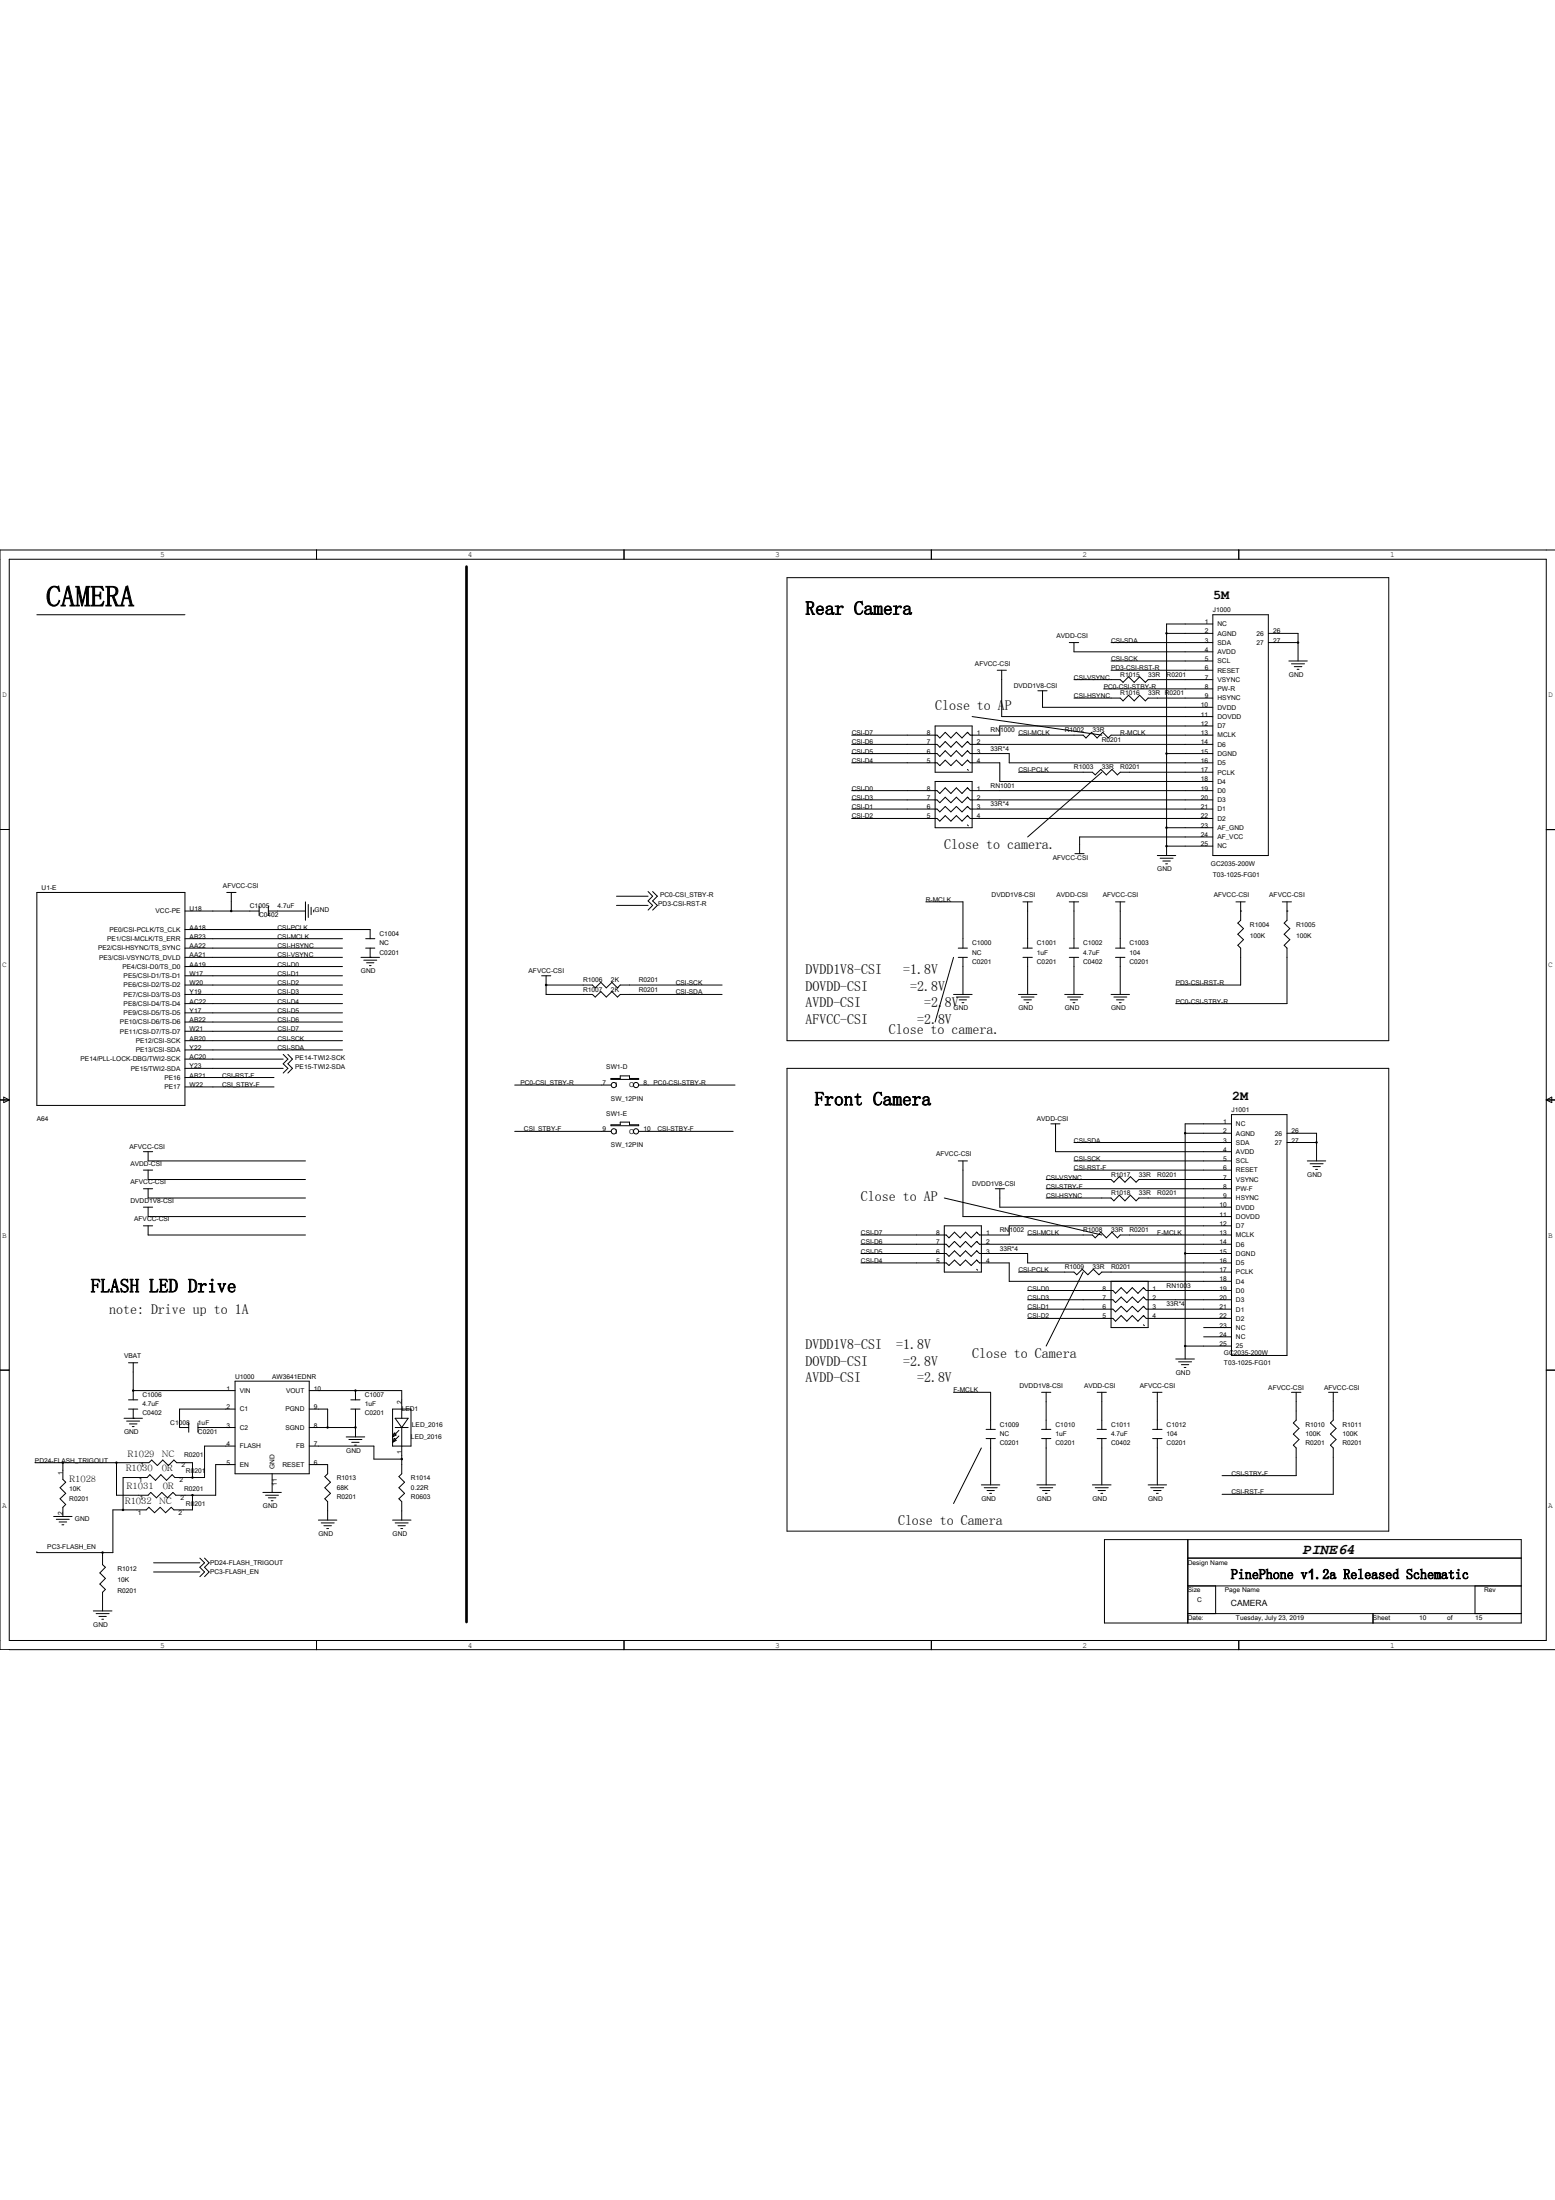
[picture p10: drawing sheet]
<svg xmlns="http://www.w3.org/2000/svg" width="210mm" height="297mm" viewBox="0 0 210 297" stroke-linecap="round" stroke-linejoin="round" font-family="sans-serif">
<path d="M63 76.5v142.5" fill="none" stroke="#000" stroke-width=".36"/>
<g fill="none" stroke="#000" stroke-width=".13">
<path d="M1.2 75.5h207.5v146h-207.5zM42.7 74.3v1.2M84.2 74.3v1.2M106.2 78h81.3v62.5h-81.3zM125.7 74.3v1.2M167.2 74.3v1.2M210 74.3h-210v148.4h210M5 83h20M126.2 98h5v6.3h-5zM131.2 96.7l17.5 2.6M134.6 90.5h1.2M135.2 90.5v6.2h28.5"/>
<path d="M137.5 99.3h8.7l.4 .3 .8-.7 .7 .7 .8-.7 .7 .7 .4-.3h13.7M140.1 93.3h1.2M140.7 93.3v2.2h23M144.3 86.8h1.3M145 94.3h6.2l.4 .3 .7-.7 .8 .7 .7-.7 .8 .7 .4-.3h8.7M145 86.8v1.2h18.7M145 91.8h6.2l.4 .3 .7-.7 .8 .7 .7-.7 .8 .7 .4-.3h8.7M149 93h14.7M150 86.8h13.7M150 89.2h13.7M150 90.5h13.7M157.5 85.5h6.2"/>
<path d="M163.7 83h7.5v32.5h-7.5zM163.7 98h-28.7v1.3h-4l-.4-.4-.7 .7-.8-.7-.7 .7-.8-.7-.7 .7-.4-.3h-11.5M163.7 84.3h-6.2v31.2M171.2 85.5h4v3.7M171.2 86.8h4M174 89.2h2.5M174.3 89.6h1.8M174.7 90h1M175.1 90.4h.2M0 112h1.2M115 100.5h11.5l.4 .4 .7-.8 .8 .8 .7-.8 .8 .8 .7-.8 .4 .4h32.7M115 101.7h11.5l.4 .4 .7-.7 .8 .7 .7-.7 .8 .7 .7-.7 .4 .3h5.2v1.3h27.5"/>
<path d="M115 106.8h11.5l.4 .3 .7-.7 .8 .7 .7-.7 .8 .7 .7-.7 .4 .4h32.7M115 110.5h11.5l.4 .4 .7-.8 .8 .8 .7-.8 .8 .8 .7-.8 .4 .4h32.7M126.2 105.5h5v6.3h-5zM130.6 102.6l.1 .2M130.6 103.9l.1 .1M130.6 102.6l-.7 .8-.8-.8-.7 .8-.8-.8-.7 .8-.4-.4h-11.5M130.6 102.6l.4 .4h4v2.5h28.7M130.6 107.6l-.7 .8-.8-.8-.7 .8-.8-.8-.7 .8-.4-.4h-11.5M130.6 107.6l.4 .4h32.7M130.6 108.9l-.7 .7-.8-.7-.7 .7-.8-.7-.7 .7-.4-.4h-11.5M130.6 108.9l.4 .3h32.7M130.6 107.6l.1 .1"/>
<path d="M130.6 108.9l.1 .1M130.6 111.4l.1 .1M137.5 104.3h10l.3 .3 .8-.7 .7 .7 .8-.7 .7 .7 .4-.3h12.5M145.1 115.3h1.2M148.7 104.3l-10 8.7M156.2 115.5h2.5M156.6 115.9h1.8M157 116.3h1M157.3 116.6h.3M157.5 101.7h6.2M157.5 111.8h6.2M157.5 114.2h6.2"/>
<path d="M163.7 113h-18v2.3M208.7 112h1.3M5 120.5h20v28.8h-20zM25 123h10M25 129.3h21.2M25 128h21.2M25 133h21.2M25 126.7h21.2M25 125.5h25v1.2M25 130.5h21.2M25 131.7h21.2M25 134.3h21.2"/>
<path d="M25 135.5h21.2M25 136.8h21.2M25 138h21.2M25 139.2h21.2M30.6 120.5h1.3M31.2 120.5v2.5M35 122.4v1.2M36.2 122.4v1.2M36.2 123h5M41.2 121.8v2.5M41.6 122.1v1.8M42 122.5v1"/>
<path d="M42.3 122.9v.2M48.7 129.3h2.5M49.1 129.6h1.8M49.4 128h1.2M49.4 126.7h1.2M49.5 130h1M49.9 130.4h.2M50 129.3h.1M50 128v1.3M73.1 131.7h1.2M73.7 133h.1M73.7 133h6.3l.3 .4 .8-.8 .7 .8 .8-.8 .7 .8 .4-.4h13.8"/>
<path d="M73.7 131.7v2.6h6.3l.3 .3 .8-.7 .7 .7 .8-.7 .7 .7 .4-.3h13.8M83.2 122.2h4.3M83.2 121h4.3M87.5 120.4l.6 .6-.6 .6 .6 .6-.6 .7M88.1 120.4l.6 .6-.6 .6 .6 .6-.6 .7M125 121.8h5v6.2M128.7 129.3l-2.5 8.7M128.7 134.3h2.5M129.1 134.6h1.7M129.3 129.3h1.3M129.3 128h1.3M129.5 135h1"/>
<path d="M129.9 135.4h.2M130 129.3v5M137.5 134.3h2.5M137.9 134.6h1.7M138.1 129.3h1.3M138.1 128h1.3M138.1 121.8h1.3M138.2 135h1M138.6 135.4h.2M138.7 121.8v6.2M138.7 129.3v5M143.7 134.3h2.5"/>
<path d="M144.1 134.6h1.8M144.3 129.3h1.3M144.3 128h1.3M144.3 121.8h1.3M144.5 135h1M144.8 135.4h.3M145 121.8v6.2M145 129.3v5M150 134.3h2.5M150.4 134.6h1.7M150.6 129.3h1.2M150.6 128h1.2"/>
<path d="M150.6 121.8h1.2M150.7 135h1M151.1 135.4h.2M151.2 121.8v6.2M151.2 129.3v5M166.8 121.8h1.3M167.5 123h.1M167.5 121.8v2.5l-.4 .3 .8 .8-.8 .7 .8 .8-.8 .7 .4 .4v5h-8.8M173.1 121.8h1.2M173.7 123h.1M173.7 121.8v2.5l-.4 .3 .8 .8-.8 .7 .8 .8-.8 .7 .4 .4v7.5h-15M0 148.5h1.2"/>
<path d="M.5 148.1l.7 .4-.7 .4zM19.4 155.5h1.2M19.4 158h1.2M20 155.5v1.2h21.2M20 158v1.3h21.2M25 140.5h21.2M25 144.2h13.2M25 141.8h21.2M25 143h13.2M25 145.5h12M25 146.8h12M38.2 142.4l.7 .6-.7 .6 .7 .6-.7 .7"/>
<path d="M38.9 142.4l.6 .6-.6 .6 .6 .6-.6 .7M69.5 146.5h13M69.5 152.8h13M82.5 145.6h1.2v-.3h1.3v.3h1.2v.1h-3.7zM82.5 151.9h1.2v-.4h1.3v.4h1.2v.1h-3.7zM86.2 146.5h13M86.2 152.8h12.8M106.2 144.2h81.3v62.5h-81.3zM129.3 156.7h1.3M130 156.7v7.6h36.2M141.2 159.3h8.8l.4 .3 .7-.7 .7 .7 .8-.7 .8 .7 .3-.3h12.5M141.8 151.7h1.3"/>
<path d="M142.5 151.7v3.8h23.7M145 154.3h21.2M145 156.7h21.2M145 158h21.2M160 153h6.2M166.2 150.5h7.5v32.5h-7.5zM166.2 151.7h-6.2v31.8M173.7 153h4v3.7M173.7 154.3h4M176.5 156.7h2.5M176.8 157.1h1.8M177.2 157.5h1"/>
<path d="M177.6 157.9h.2M208.7 148.5h1.3M208.7 148.5l.8-.4v.8zM19.4 160.5h1.2M19.4 163h1.2M19.4 165.5h1.2M20 160.5v1.3h21.2M20 163v1.3h21.2M20 165.5v1.2h21.2M116.2 168h11.5l.4 .4 .7-.8 .8 .8 .7-.8 .8 .8 .7-.8 .4 .4h34M116.2 170.5h11.5l.4 .4 .7-.8 .8 .8 .7-.8 .8 .8 .7-.8 .4 .4h4v2.5h30M127.5 161.8l21.2 4.9"/>
<path d="M127.5 165.5h5v6.3h-5zM131.8 168.9l-.7 .7-.8-.7-.7 .7-.8-.7-.7 .7-.4-.4h-11.5M131.8 168.9l.4 .3h6.5v1.3h27.5M131.8 168.9l.2 .1M131.8 171.4l.2 .1M134.4 160.5h1.2M135 160.5v2.5h31.2M137.5 171.8h7.5l.4 .3 .7-.7 .7 .7 .8-.7 .7 .7 .4-.3h17.5M138.7 166.7h8.8l.3 .4 .8-.7 .7 .7 .8-.7 .7 .7 .4-.4h15M138.7 174.2h11.5l.4 .4 .7-.7 .8 .7 .7-.7 .8 .7 .7-.7 .4 .3h11.5M138.7 176.8h11.5l.4 .3 .7-.7 .8 .7 .7-.7 .8 .7 .7-.7 .4 .4h11.5M138.7 178h11.5l.4 .4 .7-.8 .8 .8 .7-.8 .8 .8 .7-.8 .4 .4h11.5"/>
<path d="M141.2 160.5h25M141.2 161.8h8.8l.4 .3 .7-.7 .7 .7 .8-.7 .8 .7 .3-.3h12.5M146.2 171.8l-5 9.9M150 173v6.2h5v-6.2M154.3 175.1l-.7 .8-.8-.8-.7 .8-.8-.8-.7 .8-.4-.4h-11.5M154.3 175.1l.4 .4h11.5M154.3 175.1l.2 .2M154.3 178.9l.2 .1M160 169.2h6.2M162.5 179.2h3.7M166.2 165.5h-30v1.2h-4l-.4-.3-.7 .7-.8-.7-.7 .7-.8-.7-.7 .7-.4-.4h-11.5M0 185h1.2"/>
<path d="M4.7 197.5h15.4l.4-.4 .7 .8 .8-.8 .7 .8 .8-.8 .4 .4h2.1v2M8.5 197.5v2.2l.4 .4-.8 .8 .8 .7-.8 .8 .8 .7-.4 .4v1.3M15.7 197.5v4.4h4.3l.4-.4 .7 .7 .7-.7 .8 .7 .7-.7 .4 .4h5.4v-4.2h2.6M16.7 191.5h2.5M17.1 191.9h1.7M17.3 190.3h1.3M17.3 189h1.3M17.3 184h1.3M17.5 192.3h1M17.9 192.6h.2M18 187.8h.1M18 191.5h.1"/>
<path d="M18 184v5M18 190.3v1.2M18 187.8h13.7M25.5 192.1v1.3M26.7 192.1v1.3M26.7 192.7h5M31.7 190.3h-7.5v2.4h1.3M31.7 186.5h10v12.5h-10zM31.7 195.2h-4.1v4.3h-4l-.4-.4-.7 .8-.8-.8-.7 .8-.8-.8-.3 .4h-3.3v4.4M36.7 199v2.5M41.7 190.3h2.5v2.4M41.7 192.7h6.3"/>
<path d="M41.7 197.7h2.5v1.3l-.4 .4 .8 .7-.8 .8 .8 .7-.8 .8 .4 .4v2.4M41.7 195.2h8.8v1.8h3.7M41.7 187.8h12.5v3.7M46.7 194h2.5M47.1 194.4h1.8M47.3 190.3h1.3M47.3 189h1.3M47.5 194.7h1M47.9 195.1h.2M48 187.8h.1M48 187.8v1.2M48 190.3v3.7"/>
<path d="M53 190.3h2.5v4.9h-2.5zM53.2 194.2h.1M53.2 193.5h.1M53.2 194.2l.3 .3-.5 .2zM53.2 193.5l.3 .3-.5 .2zM53.3 192.7h1.8M53.3 191.5h1.8l-.9 1.2zM53.8 193.1l-.7 .8M53.8 193.9l-.7 .7M54.2 192.7h.1M54.2 192.7v6.3l-.4 .4 .8 .7-.8 .8 .8 .7-.8 .8 .4 .4v2.4M128.7 188h5v5"/>
<path d="M132.5 195.5l-3.8 7.5M133.1 194.2h1.3M133.1 193h1.3M133.7 194.2v6.3M140.6 194.2h1.2M140.6 193h1.2M140.6 188h1.2M141.2 188v5M141.2 194.2v6.3M148.1 194.2h1.2M148.1 193h1.2M148.1 188h1.2"/>
<path d="M148.7 188v5M148.7 194.2v6.3M155.6 194.2h1.3M155.6 193h1.3M155.6 188h1.3M156.2 188v5M156.2 194.2v6.3M158.7 183.5h2.5M159.1 183.9h1.7M159.5 184.3h1M159.9 184.6h.2M160 181.7h6.2"/>
<path d="M162.5 180.5h3.7M174.3 188h1.3M175 188v3.7l-.4 .4 .7 .8-.7 .7 .7 .8-.7 .7 .4 .4v3.7h-10M179.3 188h1.3M180 188v3.7l-.4 .4 .8 .8-.8 .7 .8 .8-.8 .7 .4 .4v6.3h-15M208.7 185h1.3M7.2 204.8h2.5M7.6 205.1h1.7M8 205.5h1M8.4 205.9h.2M8.5 204.8h.1M12.6 217.5h2.5"/>
<path d="M13 217.9h1.7M13.4 218.2h1M13.7 218.6h.3M13.8 209.6v1.7l.4 .3-.7 .8 .7 .7-.7 .8 .7 .7-.4 .4v2.5M20.7 212.2h6.3M20.7 211h6.3M26 201.9v2h-2.5l-.4-.4-.7 .7-.8-.7-.7 .7-.8-.7-.4 .4h-4.5v5.7h-10.2v-.1M27 210.4l.6 .6-.6 .6 .6 .6-.6 .7M27.6 210.4l.6 .6-.6 .6 .6 .6-.6 .7M35.5 201.5h2.5M35.8 201.9h1.8M36.2 202.2h1"/>
<path d="M36.6 202.6h.3M43 205.2h2.5M43.4 205.6h1.7M43.7 206h1M44.1 206.4h.3M53 205.2h2.5M53.3 205.6h1.8M53.7 206h1M54.1 206.4h.3M132.5 200.5h2.5M132.9 200.9h1.7M133.2 201.2h1"/>
<path d="M133.6 201.6h.2M140 200.5h2.5M140.3 200.9h1.8M140.7 201.2h1M141.1 201.6h.2M147.5 200.5h2.5M147.8 200.9h1.8M148.2 201.2h1M148.6 201.6h.3M149.1 207.9h56.2v11.2h-56.2zM155 200.5h2.5M155.3 200.9h1.8"/>
<path d="M155.7 201.2h1M156.1 201.6h.2M160.3 207.9v11.2M160.3 210.4h45M160.3 214.1h45M160.3 217.9h45M164.1 214.1v3.8M185.3 217.9v1.2M199.1 214.1v3.8M42.7 221.5v1.2M84.2 221.5v1.2M125.7 221.5v1.2"/>
<path d="M167.2 221.5v1.2"/>
<circle cx="82.9" cy="152.8" r=".35"/>
<circle cx="82.9" cy="146.5" r=".35"/>
<circle cx="85.8" cy="152.8" r=".35"/>
<circle cx="85.9" cy="146.5" r=".35"/>
</g>
<g fill="#000" stroke="#000" stroke-width=".13">
<circle cx="157.5" cy="85.5" r=".1"/>
<circle cx="175.2" cy="86.8" r=".1"/>
<circle cx="157.5" cy="111.7" r=".1"/>
<circle cx="157.5" cy="114.2" r=".1"/>
<circle cx="157.5" cy="101.7" r=".1"/>
<circle cx="31.2" cy="123" r=".1"/>
<circle cx="73.7" cy="133" r=".1"/>
<circle cx="160" cy="153" r=".1"/>
<circle cx="177.7" cy="154.2" r=".1"/>
<circle cx="160" cy="169.2" r=".1"/>
<circle cx="8.5" cy="197.5" r=".1"/>
<circle cx="15.7" cy="197.5" r=".1"/>
<circle cx="18" cy="187.8" r=".1"/>
<circle cx="26" cy="199.5" r=".1"/>
<circle cx="44.2" cy="192.7" r=".1"/>
<circle cx="48" cy="192.7" r=".1"/>
<circle cx="48" cy="187.8" r=".1"/>
<circle cx="54.2" cy="197" r=".1"/>
<circle cx="160" cy="181.7" r=".1"/>
<circle cx="13.8" cy="209.6" r=".1"/>
<circle cx="16.6" cy="203.9" r=".1"/>
<circle cx="26" cy="201.9" r=".1"/>
</g>
<text font-size="4" x="6.2" y="81.9">CAMERA</text>
<g font-size="2.6">
<text x="108.7" y="83">Rear Camera</text>
<text x="110" y="149.3">Front Camera</text>
<text x="12.2" y="174.5">FLASH LED Drive</text>
</g>
<text font-size="2" x="175.9" y="209.9">PINE64</text>
<g font-size="1.9">
<text x="126.2" y="95.9">Close to AP</text>
<text x="127.5" y="114.6">Close to camera.</text>
<text x="108.7" y="131.5">DVDD1V8-CSI</text>
<text x="121.9" y="131.5">=1.8V</text>
<text x="108.7" y="133.8">DOVDD-CSI</text>
<text x="108.7" y="136">AVDD-CSI</text>
<text x="122.9" y="133.8">=2.8V</text>
<text x="124.7" y="136">=2.8V</text>
<text x="108.7" y="138.2">AFVCC-CSI</text>
<text x="120" y="139.6">Close to camera.</text>
<text x="123.8" y="138.2">=2.8V</text>
<text x="116.2" y="162.1">Close to AP</text>
<text x="14.7" y="177.4">note: Drive up to 1A</text>
<text x="108.7" y="182.1">DVDD1V8-CSI</text>
<text x="108.7" y="184.4">DOVDD-CSI</text>
<text x="121" y="182.1">=1.8V</text>
<text x="121.9" y="184.4">=2.8V</text>
<text x="131.2" y="183.4">Close to Camera</text>
<text x="108.7" y="186.6">AVDD-CSI</text>
<text x="123.8" y="186.6">=2.8V</text>
<text x="121.2" y="205.9">Close to Camera</text>
<text x="166.2" y="213.2">PinePhone v1.2a Released Schematic</text>
</g>
<g font-size="1.8">
<text x="163.7" y="80.9">5M</text>
<text x="166.3" y="148.6">2M</text>
</g>
<g font-size="1.2">
<text x="17.2" y="196.7">R1029</text>
<text x="21.8" y="196.7">NC</text>
<text x="9.3" y="200.1">R1028</text>
<text x="16.8" y="203">R1032</text>
<text x="17" y="198.6">R1030</text>
<text x="17.1" y="201">R1031</text>
<text x="21.5" y="203">NC</text>
<text x="21.8" y="198.6">0R</text>
<text x="22" y="201">0R</text>
<text x="166.2" y="216.8">CAMERA</text>
</g>
<g font-size="1.1">
<text x="21.6" y="75.2">5</text>
<text x="63.1" y="75.2">4</text>
<text x="104.6" y="75.2">3</text>
<text x="146.1" y="75.2">2</text>
<text x="187.6" y="75.2">1</text>
<text x=".3" y="94.1">D</text>
<text x="209" y="94.1">D</text>
<text x=".3" y="130.6">C</text>
<text x="209" y="130.6">C</text>
<text x=".3" y="167.1">B</text>
<text x="209" y="167.1">B</text>
<text x=".3" y="203.6">A</text>
<text x="209" y="203.6">A</text>
<text x="21.6" y="222.5">5</text>
<text x="63.1" y="222.5">4</text>
<text x="104.6" y="222.5">3</text>
<text x="146.1" y="222.5">2</text>
<text x="187.6" y="222.5">1</text>
</g>
<g font-size=".9">
<text x="163.7" y="82.6">J1000</text>
<text x="131.6" y="89.9">AFVCC-CSI</text>
<text x="142.6" y="86.1">AVDD-CSI</text>
<text x="150" y="89.2">CSI-SCK</text>
<text x="150" y="86.8">CSI-SDA</text>
<text x="162.6" y="84.3">1</text>
<text x="162.6" y="85.5">2</text>
<text x="162.6" y="86.8">3</text>
<text x="162.6" y="88">4</text>
<text x="162.6" y="89.2">5</text>
<text x="164.3" y="84.6">NC</text>
<text x="164.3" y="85.8">AGND</text>
<text x="164.3" y="87.1">SDA</text>
<text x="164.3" y="88.3">AVDD</text>
<text x="164.3" y="89.6">SCL</text>
<text x="169.6" y="85.8">26</text>
<text x="169.6" y="87.1">27</text>
<text x="171.8" y="85.5">26</text>
<text x="171.8" y="86.8">27</text>
<text x="136.8" y="92.9">DVDD1V8-CSI</text>
<text x="145" y="91.8">CSI-VSYNC</text>
<text x="145" y="94.3">CSI-HSYNC</text>
<text x="149" y="93">PC0-CSI-STBY-R</text>
<text x="150" y="90.5">PD3-CSI-RST-R</text>
<text x="151.2" y="93.9">R1016</text>
<text x="151.2" y="91.4">R1015</text>
<text x="155" y="93.9">33R R0201</text>
<text x="155" y="91.4">33R</text>
<text x="157.5" y="91.4">R0201</text>
<text x="162.1" y="95.5">10</text>
<text x="162.6" y="90.5">6</text>
<text x="162.6" y="91.8">7</text>
<text x="162.6" y="93">8</text>
<text x="162.6" y="94.3">9</text>
<text x="164.3" y="90.8">RESET</text>
<text x="164.3" y="92.1">VSYNC</text>
<text x="164.3" y="93.3">PW-R</text>
<text x="164.3" y="94.6">HSYNC</text>
<text x="164.3" y="95.8">DVDD</text>
<text x="174" y="91.4">GND</text>
<text x="115" y="99.3">CSI-D7</text>
<text x="115" y="101.7">CSI-D5</text>
<text x="115" y="100.5">CSI-D6</text>
<text x="125.1" y="99.3">8</text>
<text x="125.1" y="100.5">7</text>
<text x="125.1" y="101.7">6</text>
<text x="131.8" y="100.5">2</text>
<text x="131.8" y="101.7">3</text>
<text x="131.8" y="99.3">1</text>
<text x="133.7" y="98.9">RN1000</text>
<text x="133.7" y="101.4">33R*4</text>
<text x="137.5" y="99.3">CSI-MCLK</text>
<text x="143.7" y="98.9">R1002</text>
<text x="147.5" y="98.9">33R</text>
<text x="148.7" y="100.1">R0201</text>
<text x="151.2" y="99.3">R-MCLK</text>
<text x="162.1" y="96.7">11</text>
<text x="162.1" y="98">12</text>
<text x="162.1" y="99.3">13</text>
<text x="162.1" y="100.5">14</text>
<text x="162.1" y="101.7">15</text>
<text x="164.3" y="97.1">DOVDD</text>
<text x="164.3" y="98.3">D7</text>
<text x="164.3" y="99.6">MCLK</text>
<text x="164.3" y="100.8">D6</text>
<text x="115" y="103">CSI-D4</text>
<text x="115" y="108">CSI-D3</text>
<text x="115" y="106.8">CSI-D0</text>
<text x="125.1" y="103">5</text>
<text x="125.1" y="106.8">8</text>
<text x="125.1" y="108">7</text>
<text x="131.8" y="103">4</text>
<text x="131.8" y="108">2</text>
<text x="131.8" y="106.8">1</text>
<text x="133.7" y="106.4">RN1001</text>
<text x="137.5" y="104.3">CSI-PCLK</text>
<text x="145" y="103.9">R1003</text>
<text x="148.7" y="103.9">33R</text>
<text x="151.2" y="103.9">R0201</text>
<text x="162.1" y="103">16</text>
<text x="162.1" y="104.3">17</text>
<text x="162.1" y="105.5">18</text>
<text x="162.1" y="106.8">19</text>
<text x="162.1" y="108">20</text>
<text x="164.3" y="102.1">DGND</text>
<text x="164.3" y="103.3">D5</text>
<text x="164.3" y="104.6">PCLK</text>
<text x="164.3" y="105.8">D4</text>
<text x="164.3" y="107.1">D0</text>
<text x="115" y="110.5">CSI-D2</text>
<text x="115" y="109.2">CSI-D1</text>
<text x="125.1" y="109.2">6</text>
<text x="125.1" y="110.5">5</text>
<text x="131.8" y="109.2">3</text>
<text x="131.8" y="110.5">4</text>
<text x="133.7" y="108.9">33R*4</text>
<text x="162.1" y="109.2">21</text>
<text x="162.1" y="110.5">22</text>
<text x="162.1" y="111.8">23</text>
<text x="162.1" y="113">24</text>
<text x="164.3" y="108.3">D3</text>
<text x="164.3" y="109.6">D1</text>
<text x="164.3" y="110.8">D2</text>
<text x="164.3" y="112.1">AF_GND</text>
<text x="164.3" y="113.3">AF_VCC</text>
<text x="30.1" y="119.9">AFVCC-CSI</text>
<text x="142.1" y="116.1">AFVCC-CSI</text>
<text x="156.2" y="117.6">GND</text>
<text x="162.1" y="114.2">25</text>
<text x="163.5" y="116.9">GC2035-200W</text>
<text x="163.7" y="118.4">T03-1025-FG01</text>
<text x="164.3" y="114.6">NC</text>
<text x="5.6" y="120.1">U1-E</text>
<text x="14.8" y="125.8">PE0/CSI-PCLK/TS_CLK</text>
<text x="21" y="123.3">VCC-PE</text>
<text x="25.6" y="123">U18</text>
<text x="25.6" y="125.5">AA18</text>
<text x="33.7" y="122.6">C1005</text>
<text x="35" y="123.9">C0402</text>
<text x="37.5" y="122.6">4.7uF</text>
<text x="37.5" y="125.5">CSI-PCLK</text>
<text x="42.5" y="123.1">GND</text>
<text x="88.9" y="122.4">PD3-CSI-RST-R</text>
<text x="89.1" y="121.1">PC0-CSI_STBY-R</text>
<text x="125" y="121.8">R-MCLK</text>
<text x="133.8" y="121.1">DVDD1V8-CSI</text>
<text x="142.6" y="121.1">AVDD-CSI</text>
<text x="148.9" y="121.1">AFVCC-CSI</text>
<text x="163.8" y="121.1">AFVCC-CSI</text>
<text x="168.7" y="125.1">R1004</text>
<text x="171.3" y="121.1">AFVCC-CSI</text>
<text x="175" y="125.1">R1005</text>
<text x="13.2" y="128.3">PE2/CSI-HSYNC/TS_SYNC</text>
<text x="13.4" y="129.6">PE3/CSI-VSYNC/TS_DVLD</text>
<text x="14.5" y="127.1">PE1/CSI-MCLK/TS_ERR</text>
<text x="16.5" y="130.8">PE4/CSI-D0/TS_D0</text>
<text x="25.6" y="126.7">AB23</text>
<text x="25.6" y="129.3">AA21</text>
<text x="25.6" y="130.5">AA19</text>
<text x="25.6" y="131.7">W17</text>
<text x="25.6" y="128">AA22</text>
<text x="37.5" y="129.3">CSI-VSYNC</text>
<text x="37.5" y="126.7">CSI-MCLK</text>
<text x="37.5" y="128">CSI-HSYNC</text>
<text x="37.5" y="131.7">CSI-D1</text>
<text x="37.5" y="130.5">CSI-D0</text>
<text x="48.7" y="131.4">GND</text>
<text x="51.2" y="126.4">C1004</text>
<text x="51.2" y="128.9">C0201</text>
<text x="51.2" y="127.6">NC</text>
<text x="71.4" y="131.4">AFVCC-CSI</text>
<text x="131.2" y="127.6">C1000</text>
<text x="131.2" y="130.1">C0201</text>
<text x="131.2" y="128.9">NC</text>
<text x="140" y="127.6">C1001</text>
<text x="140" y="130.1">C0201</text>
<text x="140" y="128.9">1uF</text>
<text x="146.2" y="127.6">C1002</text>
<text x="146.2" y="130.1">C0402</text>
<text x="146.2" y="128.9">4.7uF</text>
<text x="152.5" y="127.6">C1003</text>
<text x="152.5" y="130.1">C0201</text>
<text x="152.5" y="128.9">104</text>
<text x="168.7" y="126.6">100K</text>
<text x="175" y="126.6">100K</text>
<text x="16.7" y="132.1">PE5/CSI-D1/TS-D1</text>
<text x="16.7" y="133.3">PE6/CSI-D2/TS-D2</text>
<text x="16.7" y="134.6">PE7/CSI-D3/TS-D3</text>
<text x="16.7" y="135.8">PE8/CSI-D4/TS-D4</text>
<text x="16.7" y="137.1">PE9/CSI-D5/TS-D5</text>
<text x="25.6" y="133">W20</text>
<text x="25.6" y="134.3">Y19</text>
<text x="25.6" y="135.5">AC22</text>
<text x="25.6" y="136.8">Y17</text>
<text x="25.6" y="138">AB22</text>
<text x="37.5" y="135.5">CSI-D4</text>
<text x="37.5" y="136.8">CSI-D5</text>
<text x="37.5" y="138">CSI-D6</text>
<text x="37.5" y="133">CSI-D2</text>
<text x="37.5" y="134.3">CSI-D3</text>
<text x="78.7" y="132.6">R1006</text>
<text x="78.7" y="133.9">R1007</text>
<text x="82.5" y="132.6">2K</text>
<text x="82.5" y="133.9">2K</text>
<text x="86.2" y="132.6">R0201</text>
<text x="86.2" y="133.9">R0201</text>
<text x="91.2" y="133">CSI-SCK</text>
<text x="91.2" y="134.3">CSI-SDA</text>
<text x="128.7" y="136.4">GND</text>
<text x="137.5" y="136.4">GND</text>
<text x="143.7" y="136.4">GND</text>
<text x="150" y="136.4">GND</text>
<text x="158.7" y="133">PD3-CSI-RST-R</text>
<text x="158.7" y="135.5">PC0-CSI-STBY-R</text>
<text x="10.9" y="143.3">PE14/PLL-LOCK-DBG/TWI2-SCK</text>
<text x="16.2" y="138.3">PE10/CSI-D6/TS-D6</text>
<text x="16.2" y="139.6">PE11/CSI-D7/TS-D7</text>
<text x="18.3" y="140.8">PE12/CSI-SCK</text>
<text x="18.3" y="142.1">PE13/CSI-SDA</text>
<text x="25.6" y="139.2">W21</text>
<text x="25.6" y="140.5">AB20</text>
<text x="25.6" y="141.8">Y22</text>
<text x="25.6" y="143">AC20</text>
<text x="37.5" y="140.5">CSI-SCK</text>
<text x="37.5" y="139.2">CSI-D7</text>
<text x="37.5" y="141.8">CSI-SDA</text>
<text x="39.9" y="143.1">PE14-TWI2-SCK</text>
<text x="17.7" y="144.6">PE15/TWI2-SDA</text>
<text x="22.2" y="145.8">PE16</text>
<text x="22.2" y="147.1">PE17</text>
<text x="25.6" y="144.2">Y23</text>
<text x="25.6" y="145.5">AB21</text>
<text x="25.6" y="146.8">W22</text>
<text x="30" y="146.8">CSI_STBY-F</text>
<text x="30" y="145.5">CSI-RST-F</text>
<text x="39.9" y="144.4">PE15-TWI2-SDA</text>
<text x="70.2" y="146.5">PC0-CSI_STBY-R</text>
<text x="81.3" y="146.5">7</text>
<text x="81.8" y="144.4">SW1-D</text>
<text x="82.5" y="148.6">SW_12PIN</text>
<text x="83.1" y="146.8">I</text>
<text x="84.9" y="146.8">O</text>
<text x="86.8" y="146.5">8</text>
<text x="88.2" y="146.5">PC0-CSI-STBY-R</text>
<text x="5" y="151.4">A64</text>
<text x="17.5" y="155.1">AFVCC-CSI</text>
<text x="70.7" y="152.8">CSI_STBY-F</text>
<text x="81.3" y="152.8">9</text>
<text x="81.8" y="150.6">SW1-E</text>
<text x="82.5" y="154.9">SW_12PIN</text>
<text x="83.1" y="153.1">I</text>
<text x="84.9" y="153.1">O</text>
<text x="86.8" y="152.8">10</text>
<text x="88.7" y="152.8">CSI-STBY-F</text>
<text x="140" y="151.4">AVDD-CSI</text>
<text x="145" y="154.3">CSI-SDA</text>
<text x="165.1" y="151.7">1</text>
<text x="165.1" y="153">2</text>
<text x="165.1" y="154.3">3</text>
<text x="165.1" y="155.5">4</text>
<text x="166.2" y="150.1">J1001</text>
<text x="166.8" y="152.1">NC</text>
<text x="166.8" y="153.3">AGND</text>
<text x="166.8" y="154.6">SDA</text>
<text x="166.8" y="155.8">AVDD</text>
<text x="172.1" y="153.3">26</text>
<text x="172.1" y="154.6">27</text>
<text x="174.3" y="153">26</text>
<text x="174.3" y="154.3">27</text>
<text x="17.6" y="157.4">AVDD-CSI</text>
<text x="17.6" y="159.9">AFVCC-CSI</text>
<text x="126.4" y="156.1">AFVCC-CSI</text>
<text x="131.2" y="160.1">DVDD1V8-CSI</text>
<text x="141.2" y="159.3">CSI-VSYNC</text>
<text x="141.2" y="161.8">CSI-HSYNC</text>
<text x="141.2" y="160.5">CSI-STBY-F</text>
<text x="145" y="156.7">CSI-SCK</text>
<text x="145" y="158">CSI-RST-F</text>
<text x="150" y="161.4">R1018</text>
<text x="150" y="158.9">R1017</text>
<text x="153.7" y="161.4">33R</text>
<text x="153.7" y="158.9">33R</text>
<text x="156.2" y="161.4">R0201</text>
<text x="156.2" y="158.9">R0201</text>
<text x="165.1" y="156.7">5</text>
<text x="165.1" y="158">6</text>
<text x="165.1" y="159.3">7</text>
<text x="165.1" y="160.5">8</text>
<text x="165.1" y="161.8">9</text>
<text x="166.8" y="157.1">SCL</text>
<text x="166.8" y="158.3">RESET</text>
<text x="166.8" y="159.6">VSYNC</text>
<text x="166.8" y="160.8">PW-F</text>
<text x="176.5" y="158.9">GND</text>
<text x="17.6" y="162.4">DVDD1V8-CSI</text>
<text x="18.1" y="164.9">AFVCC-CSI</text>
<text x="116.2" y="166.7">CSI-D7</text>
<text x="116.2" y="168">CSI-D6</text>
<text x="126.4" y="166.7">8</text>
<text x="126.4" y="168">7</text>
<text x="133.1" y="166.7">1</text>
<text x="133.1" y="168">2</text>
<text x="135" y="166.4">RN1002</text>
<text x="138.7" y="166.7">CSI-MCLK</text>
<text x="146.2" y="166.4">R1008</text>
<text x="150" y="166.4">33R</text>
<text x="152.5" y="166.4">R0201</text>
<text x="156.2" y="166.7">F-MCLK</text>
<text x="164.6" y="163">10</text>
<text x="164.6" y="164.3">11</text>
<text x="164.6" y="165.5">12</text>
<text x="164.6" y="166.7">13</text>
<text x="164.6" y="168">14</text>
<text x="166.8" y="162.1">HSYNC</text>
<text x="166.8" y="163.3">DVDD</text>
<text x="166.8" y="164.6">DOVDD</text>
<text x="166.8" y="165.8">D7</text>
<text x="166.8" y="167.1">MCLK</text>
<text x="116.2" y="170.5">CSI-D4</text>
<text x="116.2" y="169.2">CSI-D5</text>
<text x="126.4" y="169.2">6</text>
<text x="126.4" y="170.5">5</text>
<text x="133.1" y="169.2">3</text>
<text x="133.1" y="170.5">4</text>
<text x="135" y="168.9">33R*4</text>
<text x="137.5" y="171.8">CSI-PCLK</text>
<text x="143.7" y="171.4">R1009</text>
<text x="147.5" y="171.4">33R</text>
<text x="150" y="171.4">R0201</text>
<text x="157.5" y="173.9">RN1003</text>
<text x="164.6" y="169.2">15</text>
<text x="164.6" y="170.5">16</text>
<text x="164.6" y="171.8">17</text>
<text x="164.6" y="173">18</text>
<text x="166.8" y="168.3">D6</text>
<text x="166.8" y="169.6">DGND</text>
<text x="166.8" y="170.8">D5</text>
<text x="166.8" y="172.1">PCLK</text>
<text x="166.8" y="173.3">D4</text>
<text x="138.7" y="178">CSI-D2</text>
<text x="138.7" y="176.8">CSI-D1</text>
<text x="138.7" y="175.5">CSI-D3</text>
<text x="138.7" y="174.2">CSI-D0</text>
<text x="148.8" y="174.2">8</text>
<text x="148.8" y="175.5">7</text>
<text x="148.8" y="176.8">6</text>
<text x="148.8" y="178">5</text>
<text x="155.6" y="175.5">2</text>
<text x="155.6" y="176.8">3</text>
<text x="155.6" y="178">4</text>
<text x="155.6" y="174.2">1</text>
<text x="157.5" y="176.4">33R*4</text>
<text x="164.6" y="174.2">19</text>
<text x="164.6" y="175.5">20</text>
<text x="164.6" y="176.8">21</text>
<text x="164.6" y="178">22</text>
<text x="164.6" y="179.2">23</text>
<text x="166.8" y="174.6">D0</text>
<text x="166.8" y="175.8">D3</text>
<text x="166.8" y="177.1">D1</text>
<text x="166.8" y="178.3">D2</text>
<text x="166.8" y="179.6">NC</text>
<text x="16.7" y="183.4">VBAT</text>
<text x="158.7" y="185.6">GND</text>
<text x="164.6" y="180.5">24</text>
<text x="164.6" y="181.7">25</text>
<text x="165.2" y="184.3">T03-1025-FG01</text>
<text x="165.2" y="183">GC2035-200W</text>
<text x="166.8" y="180.8">NC</text>
<text x="166.8" y="182.1">25</text>
<text x="19.2" y="188.6">C1006</text>
<text x="19.2" y="191.1">C0402</text>
<text x="19.2" y="189.9">4.7uF</text>
<text x="30.6" y="190.3">2</text>
<text x="30.6" y="187.8">1</text>
<text x="31.7" y="186.1">U1000</text>
<text x="32.4" y="190.6">C1</text>
<text x="32.4" y="188.1">VIN</text>
<text x="36.7" y="186.1">AW3641EDNR</text>
<text x="38.5" y="190.6">PGND</text>
<text x="38.6" y="188.1">VOUT</text>
<text x="42.3" y="187.8">10</text>
<text x="42.3" y="190.3">9</text>
<text x="49.2" y="188.6">C1007</text>
<text x="49.2" y="191.1">C0201</text>
<text x="49.2" y="189.9">1uF</text>
<text x="54.2" y="189.6" transform="rotate(-90 54.2 189.6)">2</text>
<text x="54.2" y="190.5">LED1</text>
<text x="128.7" y="188">F-MCLK</text>
<text x="137.6" y="187.4">DVDD1V8-CSI</text>
<text x="146.3" y="187.4">AVDD-CSI</text>
<text x="153.8" y="187.4">AFVCC-CSI</text>
<text x="171.2" y="187.6">AFVCC-CSI</text>
<text x="178.7" y="187.6">AFVCC-CSI</text>
<text x="4.7" y="197.5">PD24-FLASH_TRIGOUT</text>
<text x="16.7" y="193.6">GND</text>
<text x="23" y="192.4">C1008</text>
<text x="24.8" y="196.8">R0201</text>
<text x="26.7" y="193.6">C0201</text>
<text x="26.7" y="192.4">1uF</text>
<text x="30.6" y="195.2">4</text>
<text x="30.6" y="192.7">3</text>
<text x="30.6" y="197.7">5</text>
<text x="32.4" y="195.6">FLASH</text>
<text x="32.4" y="193.1">C2</text>
<text x="38.5" y="193.1">SGND</text>
<text x="40" y="195.6">FB</text>
<text x="42.3" y="197.7">6</text>
<text x="42.3" y="192.7">8</text>
<text x="42.3" y="195.2">7</text>
<text x="46.7" y="196.1">GND</text>
<text x="54.2" y="196.4" transform="rotate(-90 54.2 196.4)">1</text>
<text x="55.5" y="194.3">LED_2016</text>
<text x="55.6" y="192.6">LED_2016</text>
<text x="135" y="192.6">C1009</text>
<text x="135" y="195.1">C0201</text>
<text x="135" y="193.9">NC</text>
<text x="142.5" y="192.6">C1010</text>
<text x="142.5" y="195.1">C0201</text>
<text x="142.5" y="193.9">1uF</text>
<text x="150" y="192.6">C1011</text>
<text x="150" y="195.1">C0402</text>
<text x="150" y="193.9">4.7uF</text>
<text x="157.5" y="192.6">C1012</text>
<text x="157.5" y="195.1">C0201</text>
<text x="157.5" y="193.9">104</text>
<text x="176.2" y="192.6">R1010</text>
<text x="176.2" y="195.1">R0201</text>
<text x="176.2" y="193.9">100K</text>
<text x="181.2" y="192.6">R1011</text>
<text x="181.2" y="195.1">R0201</text>
<text x="181.2" y="193.9">100K</text>
<text x="8.5" y="199.1" transform="rotate(-90 8.5 199.1)">1</text>
<text x="9.3" y="202.6">R0201</text>
<text x="9.3" y="201.4">10K</text>
<text x="18.7" y="200.1">1</text>
<text x="18.9" y="202.5">1</text>
<text x="19" y="198.1">1</text>
<text x="24.2" y="200.1">2</text>
<text x="24.4" y="202.5">2</text>
<text x="24.5" y="198.1">2</text>
<text x="24.8" y="201.3">R0201</text>
<text x="25.1" y="198.9">R0201</text>
<text x="25.1" y="203.4">R0201</text>
<text x="32.4" y="198.1">EN</text>
<text x="35.5" y="203.6">GND</text>
<text x="37.1" y="198.4" transform="rotate(-90 37.1 198.4)">GND</text>
<text x="37.4" y="200.6" transform="rotate(-90 37.4 200.6)">11</text>
<text x="38.1" y="198.1">RESET</text>
<text x="45.5" y="199.9">R1013</text>
<text x="45.5" y="202.4">R0201</text>
<text x="45.5" y="201.1">68K</text>
<text x="55.5" y="199.9">R1014</text>
<text x="55.5" y="202.4">R0603</text>
<text x="55.5" y="201.1">0.22R</text>
<text x="132.5" y="202.6">GND</text>
<text x="140" y="202.6">GND</text>
<text x="147.5" y="202.6">GND</text>
<text x="155" y="202.6">GND</text>
<text x="166.2" y="201.8">CSI-RST-F</text>
<text x="166.2" y="199.2">CSI-STBY-F</text>
<text x="6.4" y="209.1">PC3-FLASH_EN</text>
<text x="8.5" y="204.6" transform="rotate(-90 8.5 204.6)">2</text>
<text x="10.1" y="205.4">GND</text>
<text x="18.6" y="204.5">1</text>
<text x="24.1" y="204.5">2</text>
<text x="43" y="207.4">GND</text>
<text x="53" y="207.4">GND</text>
<text x="15.9" y="212.1">R1012</text>
<text x="15.9" y="215.1">R0201</text>
<text x="15.9" y="213.6">10K</text>
<text x="28.4" y="211.3">PD24-FLASH_TRIGOUT</text>
<text x="28.4" y="212.5">PC3-FLASH_EN</text>
<text x="160.3" y="215">Size</text>
<text x="160.3" y="211.3">Design Name</text>
<text x="165.3" y="215">Page Name</text>
<text x="200.3" y="215">Rev</text>
<text x="12.6" y="219.6">GND</text>
<text x="160.3" y="218.8">Date:</text>
<text x="161.6" y="216.2">C</text>
<text x="166.8" y="218.8">Tuesday, July 23, 2019</text>
<text x="185.3" y="218.8">Sheet</text>
<text x="191.6" y="218.8">10</text>
<text x="195.3" y="218.8">of</text>
<text x="199.1" y="218.8">15</text>
</g>
</svg>
